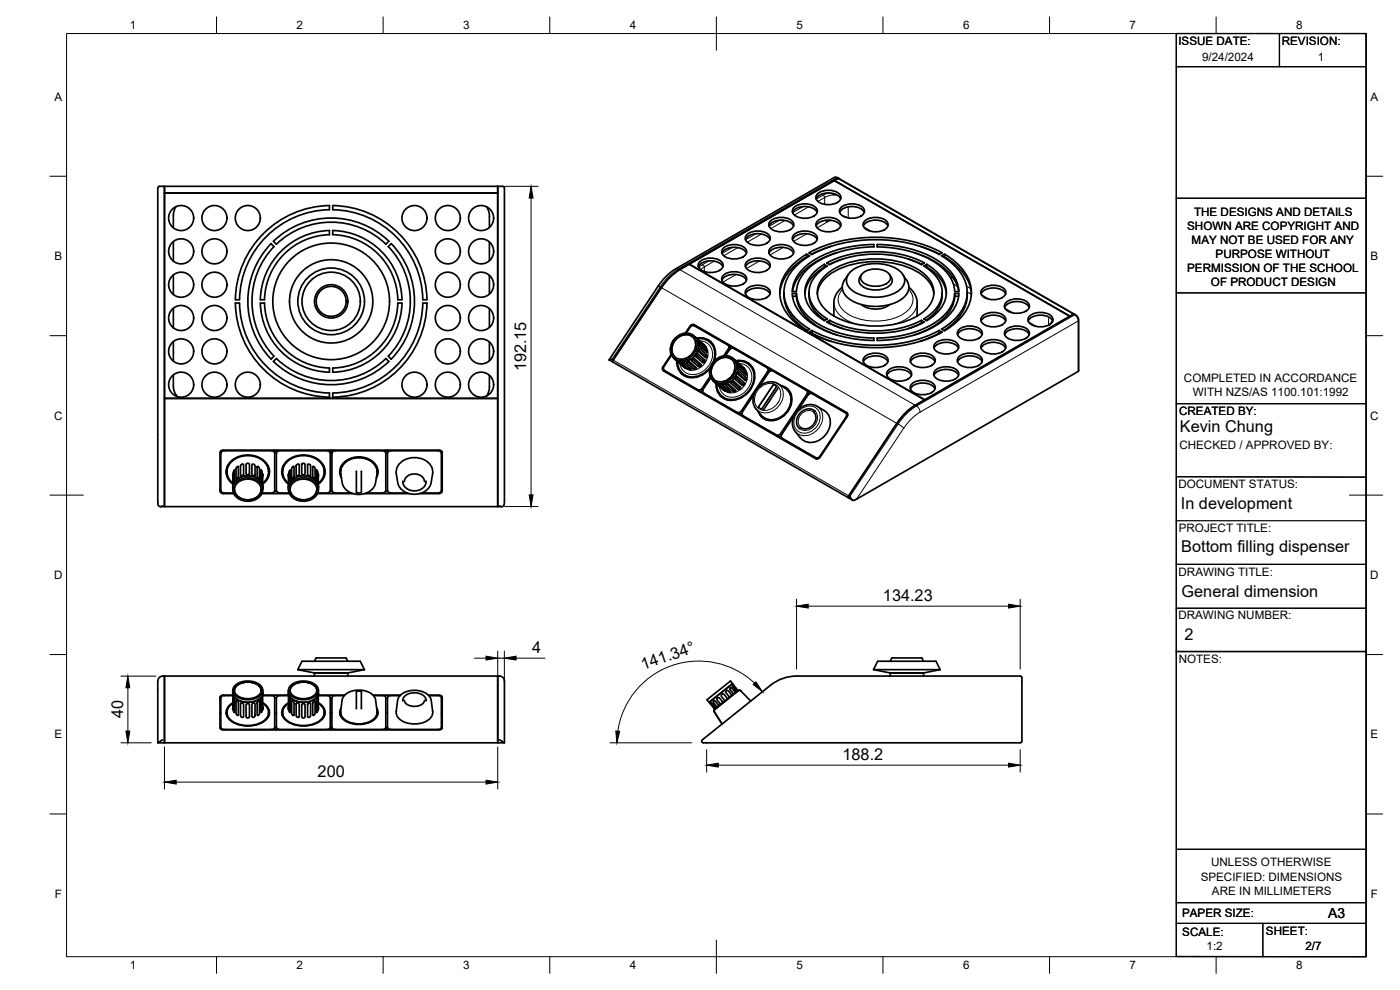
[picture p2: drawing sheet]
<svg xmlns="http://www.w3.org/2000/svg" width="420mm" height="297mm" viewBox="0 0 420 297" stroke-linecap="round" stroke-linejoin="round" font-family="sans-serif">
<!-- layer: Visible -->
<g fill="none" stroke="#000" stroke-width=".51">
<path d="M49.4 57.9h100v61.6h-100zM49.4 55.9h100v2h-100zM149.4 55.9h.7a.98 .98 0 0 1 1.3 .5v94.1l-.3 1.3-.4 .2-.8-.2M149.4 55.9v96.1h1.2M244.9 59.7a4.8 4.8 0 0 1 6.4-1.2l1 1.2M245.4 58.1a5.2 5.2 0 0 1 6.8 .4 1.82 1.82 0 0 1-1.5 2.6 5.2 5.2 0 0 1-5.6-1.2 1.42 1.42 0 0 1 .3-1.8zM251 58.4h-.9M251.5 53.6l-1.1 .6 70.7 40.7 1.1-.6-47.5 27.3M251.5 53.6l-47.5 27.3M251.7 53.5l-.7-.3-.6 .1-49.2 28.4-1.9 1.8-1.3 1.7-15.2 22.8M251.7 53.5l70.7 40.8M251.7 53.5h-.2"/>
<path d="M52 72.5v5.9M52.8 62l-.8 2.2v4.2M79.8 69.4a28.7 28.7 0 0 1 19.1-7.7v1.2a27.5 27.5 0 0 0-27 27h-1.3a28.7 28.7 0 0 1 9.2-20.5zM81.4 73.1a25 25 0 0 0 0 34.6l.8-.8a23.8 23.8 0 0 1 0-32.9l-.9-.9M82 72.4l.9 .9M82.1 72.4a25 25 0 0 1 34.6 0M98.9 70.4v-1.2a21.3 21.3 0 0 0-20.8 20.7M98.9 70.4a20 20 0 0 0-19.5 19.5M99.9 70.4v-1.2a21.3 21.3 0 0 1 20.7 20.7M99.9 70.4a20 20 0 0 1 19.5 19.5M115.8 73.3a23.8 23.8 0 0 0-32.9 0M116.7 72.4l-.9 .9"/>
<path d="M117.4 73.1a25 25 0 0 1 0 34.6l-.9-.8a23.8 23.8 0 0 0 0-32.9l.9-.9M146 62l.5 .9 .4 1.5v3.8M146.9 72.6v5.6M206.8 79.3l43.6-25.1 70.7 40.7-43.6 25.1zM210.1 78.5a5.2 5.2 0 0 1 6.7 .4 1.82 1.82 0 0 1-1.5 2.5 5.2 5.2 0 0 1-5.6-1.1 1.42 1.42 0 0 1 .4-1.8zM216.6 76a4.8 4.8 0 0 1 6.4-1.2l1 1.2M217.1 74.4a5.2 5.2 0 0 1 6.8 .4 1.82 1.82 0 0 1-1.5 2.6 5.2 5.2 0 0 1-5.6-1.2 1.42 1.42 0 0 1 .3-1.8zM223.7 71.9a4.8 4.8 0 0 1 6.4-1.2l1 1.2M224.2 78.5a5.2 5.2 0 0 1 6.8 .4 1.82 1.82 0 0 1-1.5 2.5 5.2 5.2 0 0 1-5.7-1.1 1.42 1.42 0 0 1 .4-1.8zM224.2 70.3a5.2 5.2 0 0 1 6.8 .5 1.82 1.82 0 0 1-1.5 2.5 5.2 5.2 0 0 1-5.7-1.1 1.42 1.42 0 0 1 .4-1.9zM230.8 67.8a4.8 4.8 0 0 1 6.3-1.1l1.1 1.1M230.8 76a4.8 4.8 0 0 1 6.3-1.2l1.1 1.2"/>
<path d="M231.3 74.4a5.2 5.2 0 0 1 6.7 .4 1.82 1.82 0 0 1-1.5 2.6 5.2 5.2 0 0 1-5.6-1.2 1.42 1.42 0 0 1 .4-1.8zM231.3 66.2a5.2 5.2 0 0 1 6.7 .5 1.82 1.82 0 0 1-1.5 2.5 5.2 5.2 0 0 1-5.6-1.1 1.42 1.42 0 0 1 .4-1.9zM237.9 63.7a4.8 4.8 0 0 1 6.3-1.1l1 1.1M237.9 71.9a4.8 4.8 0 0 1 6.3-1.2l1 1.2M238.3 70.3a5.2 5.2 0 0 1 6.8 .5 1.82 1.82 0 0 1-1.5 2.5 5.2 5.2 0 0 1-5.6-1.1 1.42 1.42 0 0 1 .3-1.9zM238.3 62.2a5.2 5.2 0 0 1 6.8 .4 1.82 1.82 0 0 1-1.5 2.5 5.2 5.2 0 0 1-5.6-1.1 1.42 1.42 0 0 1 .3-1.8zM242.1 76.2a14.3 14.3 0 0 0-8.1 11.6 13.1 13.1 0 0 0 6.4 10.4l1.7 1.1 .9-.5a13.8 13.8 0 0 1-7.7-11 12.6 12.6 0 0 1 6.1-10l1.6-1-.9-.5v.8l.2 .1M242.1 77.1a14.4 14.4 0 0 0-8.1 11.1M244.9 67.8a4.8 4.8 0 0 1 6.4-1.1l1 1.1M245.4 66.2a5.2 5.2 0 0 1 6.8 .5 1.82 1.82 0 0 1-1.5 2.5 5.2 5.2 0 0 1-5.6-1.1 1.42 1.42 0 0 1 .3-1.9zM247.4 79.3l.9 .5a9.1 9.1 0 0 0-5.3 9.7 10.9 10.9 0 0 0 5.3 6.2M247.4 79.3v.8l.2 .1"/>
<path d="M247.4 79.3a10 10 0 0 0-5.8 9.6 10.8 10.8 0 0 0 5.8 7.3l.9-.5M249 79.4l-.9-.5a33.4 33.4 0 0 1 29.3 0l-.9 .5M249 79.4a31.5 31.5 0 0 1 27.6 0M249.4 73.9l-5.9 2.4M251.2 75.8a20.5 20.5 0 0 0-12.3 8.6l-1.1 3.1M252 63.7a4.8 4.8 0 0 1 6.3-1.1l1.1 1.1M252.5 62.2a5.2 5.2 0 0 1 6.7 .4 1.82 1.82 0 0 1-1.4 2.5 5.2 5.2 0 0 1-5.7-1.1 1.42 1.42 0 0 1 .4-1.8zM253 77.7l-4.1 1.6M259.1 67.8a4.8 4.8 0 0 1 6.3-1.1l1.1 1.1M259.6 66.2a5.2 5.2 0 0 1 6.7 .5 1.82 1.82 0 0 1-1.5 2.5 5.2 5.2 0 0 1-5.6-1.1 1.42 1.42 0 0 1 .4-1.9zM262.3 73.4v.7M262.3 73.4a31.5 31.5 0 0 0-21 7 10.4 10.4 0 0 0-3.5 7.1h1.2a11.6 11.6 0 0 1 6.3-9 32.9 32.9 0 0 1 17-4.4"/>
<path d="M272.5 77.7l4.2 1.6M274.3 75.8a20.5 20.5 0 0 1 12.4 8.6l1 3.1h-1.2M276.1 73.9l5.9 2.4M278.1 79.3l-.8 .5a9.1 9.1 0 0 1 5.2 9.7 10.9 10.9 0 0 1-5.2 6.2M278.1 79.3v.8l-.2 .1M278.1 79.3a10 10 0 0 1 5.8 9.6 10.8 10.8 0 0 1-5.8 7.3l-.9-.5M282.7 75.8l-.9 .6M282.8 75.8a45.2 45.2 0 0 0-40 0l.9 .6a43.2 43.2 0 0 1 38.2-.1M283.5 76.2a14.3 14.3 0 0 1 8 11.6 13.1 13.1 0 0 1-6.3 10.4l-1.7 1.1-.9-.5a13.8 13.8 0 0 0 7.7-11 12.6 12.6 0 0 0-6.1-10l-1.6-1 .8-.5v.8l-.2 .1M283.5 77.1a14.4 14.4 0 0 1 8 11.1M52 82.5v5.9M52 92.5v5.9"/>
<path d="M70.6 90.9h1.3a27.5 27.5 0 0 0 27 27v1.3a28.8 28.8 0 0 1-28.3-28.3zM78.1 89.9h1.3M119.4 89.9h1.2M120.6 90.9h-1.2a20 20 0 0 1-19.5 19.5v1.3M120.6 90.9a21.3 21.3 0 0 1-20.7 20.8M126.9 89.9h1.2M128.1 89.9a28.8 28.8 0 0 0-28.2-28.2v1.2a27.5 27.5 0 0 1 27 27M146.9 82.6v5.6M146.9 92.6v5.6M198.5 86.3l-14.5 21.7M204 80.9l2.8-1.6 70.7 40.7-2.8 1.6M204 80.9a17.1 17.1 0 0 0-5.5 5.4"/>
<path d="M207.1 98.2l-1.1 1.7M208.3 97.4l45.8 26.4a.85 .85 0 0 1 .1 1.2M208.4 97.4a1 1 0 0 0-1.3 .4l-1.4 2.1M208.4 97.7l45.9 26.4M208.4 97.8l10 5.7M208.4 97.7a1 1 0 0 0-1.3 .5M209.6 80a4.8 4.8 0 0 1 6.3-1.1l1.1 1.1M216.6 84.1a4.8 4.8 0 0 1 6.4-1.1l1 1.1M217.1 82.5a5.2 5.2 0 0 1 6.8 .5 1.82 1.82 0 0 1-1.5 2.5 5.2 5.2 0 0 1-5.6-1.1 1.42 1.42 0 0 1 .3-1.9zM223.7 88.2a4.8 4.8 0 0 1 6.4-1.2l1 1.2M223.7 80a4.8 4.8 0 0 1 6.4-1.1l1 1.1M224.2 86.6a5.2 5.2 0 0 1 6.8 .4 1.82 1.82 0 0 1-1.5 2.6 5.2 5.2 0 0 1-5.7-1.1 1.42 1.42 0 0 1 .4-1.9z"/>
<path d="M235.2 87.8v.8M235.3 88.6a13.1 13.1 0 0 0 7 10.6M237.8 88.1h1.2v.8h-1.2M237.8 88a11.8 11.8 0 0 0 5.9 9.1 34.5 34.5 0 0 0 18.6 5.1M239 88a11.6 11.6 0 0 0 6.3 9 32.9 32.9 0 0 0 17 4.4M239 88.9a11.8 11.8 0 0 0 6.6 9.1l2.6 1.4 3 1.1M242.8 87.8a9.2 9.2 0 0 0 4.8 8.3M242.8 99.7a45.2 45.2 0 0 0 40 0M243.7 99.2l-.9 .5M243.7 99.2v.8M243.7 100l-.2 .1M243.7 99.2a43.3 43.3 0 0 0 38.2 0"/>
<path d="M243.7 100l2.7 1.3 3 1.1M245.3 88.2a9.5 9.5 0 0 1 6-7.2 27.5 27.5 0 0 1 24.2 .7 9 9 0 0 1 4.8 6.5M247.4 80.1a10.7 10.7 0 0 0-5.9 8.1M248 82.3a24.8 24.8 0 0 1 19.8-4.2 17.5 17.5 0 0 1 11.4 6.1 6.6 6.6 0 0 1-1.7 9 24.8 24.8 0 0 1-19.7 4.2 17.5 17.5 0 0 1-11.4-6.1 6.6 6.6 0 0 1 1.6-9zM249 96.1a31.5 31.5 0 0 0 27.6 0M249 96.9l4 1.7M250.7 97.7v.1M252.8 86.2l-1.6 1.7-.7 1.5-.2 1.3v4.1M253.4 84.1a4 4 0 0 0 1.5 5.6 14.8 14.8 0 0 0 16.5-.6 3.8 3.8 0 0 0 .7-5M254.6 82.4l-1.2 1.7M254.9 81.9a12.3 12.3 0 0 1 12-2.2 5.7 5.7 0 0 1 4.6 4.4 4.9 4.9 0 0 1-3.5 4.1 13.4 13.4 0 0 1-12.3-1.1 3.4 3.4 0 0 1-.8-5.2zM258.5 91.4a7.3 7.3 0 0 0 8.5 0"/>
<path d="M258.6 82.4a2.34 2.34 0 0 0-.7 2.4 2.34 2.34 0 0 0 1.9 1.6 7.1 7.1 0 0 0 7.6-1.2 2.04 2.04 0 0 0-.4-2.8M259 81.9a6.4 6.4 0 0 1 7.9 .4 1.88 1.88 0 0 1-.9 2.8 6.4 6.4 0 0 1-7.4-.8 1.69 1.69 0 0 1 .4-2.4zM270.9 82.4l1.2 1.7M272.8 86.2l1.5 1.7 .7 1.5 .3 1.2v4.2M274.9 97.7v.1M276.5 96.1l.9 .5a33.4 33.4 0 0 1-29.3 0l.9-.5-.2 .9M276.5 96.1v.8M276.5 96.9l.2 .1M276.6 96.9l-4.1 1.7M278.1 80.1a10.7 10.7 0 0 1 5.9 8.1M281.9 100l-2.8 1.3-3 1.1M282.7 99.7l-.9-.5 .2 .9"/>
<path d="M282.7 87.8a9 9 0 0 1-4.8 8.3M286.5 88.9a11.8 11.8 0 0 1-6.6 9.1l-2.6 1.4-3 1.1M287.7 88.1h-1.2v.8h1.2M287.8 88a11.8 11.8 0 0 1-5.9 9.1 34.5 34.5 0 0 1-18.6 5.1l-.1-.8a30.9 30.9 0 0 0 19.6-6.3 10.1 10.1 0 0 0 3.7-7.1M287.8 87.5a11.8 11.8 0 0 0-5.9-9 34.5 34.5 0 0 0-18.6-5.1l-.1 .7a30.7 30.7 0 0 1 19.6 6.3 10.1 10.1 0 0 1 3.7 7.1M287.9 98.8a5.2 5.2 0 0 1 6.7 .5 1.82 1.82 0 0 1-1.5 2.5 5.2 5.2 0 0 1-5.6-1.1 1.42 1.42 0 0 1 .4-1.9zM290.3 87.8a12.2 12.2 0 0 1-6 10.6l-1 .8M294.4 96.3a4.8 4.8 0 0 1 6.4-1.1l1 1.1M294.4 88.2a4.8 4.8 0 0 1 6.4-1.2l1 1.2M294.9 86.6a5.2 5.2 0 0 1 6.8 .4 1.82 1.82 0 0 1-1.5 2.6 5.2 5.2 0 0 1-5.6-1.1 1.42 1.42 0 0 1 .3-1.9zM294.9 94.8a5.2 5.2 0 0 1 6.8 .4 1.82 1.82 0 0 1-1.5 2.5 5.2 5.2 0 0 1-5.6-1.1 1.42 1.42 0 0 1 .3-1.8zM301.5 92.2a4.8 4.8 0 0 1 6.4-1.1l1 1.1"/>
<path d="M302 98.8a5.2 5.2 0 0 1 6.7 .5 1.82 1.82 0 0 1-1.4 2.5 5.2 5.2 0 0 1-5.7-1.1 1.42 1.42 0 0 1 .4-1.9zM302 90.7a5.2 5.2 0 0 1 6.7 .4 1.82 1.82 0 0 1-1.4 2.6 5.2 5.2 0 0 1-5.7-1.2 1.42 1.42 0 0 1 .4-1.8zM308.6 96.3a4.8 4.8 0 0 1 6.3-1.1l1.1 1.1M309.1 94.8a5.2 5.2 0 0 1 6.7 .4 1.82 1.82 0 0 1-1.5 2.5 5.2 5.2 0 0 1-5.6-1.1 1.42 1.42 0 0 1 .4-1.8zM315.8 96.1l-.2 .7-.7 .6M322.4 94.3l.8 .6 .5 1.1-.1 15.4-66.6 38.4-1.1 .3-.8-1.1M322.4 94.2l-.2 .1M49.4 119.5h100v32.5h-100zM52 112.5l.2 4.4 1 2.1M52 102.5v5.9M82.1 108.5a25 25 0 0 0 34.6 0M82.9 107.6l-.9 .9"/>
<path d="M98.9 111.7a21.3 21.3 0 0 1-20.8-20.8h1.3a20 20 0 0 0 19.5 19.5v1.3M99.9 117.9a27.5 27.5 0 0 0 27-27h1.2a28.8 28.8 0 0 1-28.2 28.3zM115.8 107.6l.9 .9M115.8 107.6a23.8 23.8 0 0 1-32.9 0M146.9 112.6v3.9l-.8 2.3M146.9 102.6v5.6M182.8 108l1.2 .7M183.6 107.8l-.8 .2M184 108.7l71.9 41.4M184 108v.6M199.2 111l.1 .4M199.3 111.1l10.6 6.2"/>
<path d="M201.4 106.4l-2.4 3.6a.85 .85 0 0 0 .1 1.3l45.7 26.3M201.5 106.6l-2.2 3.3a.86 .86 0 0 0 .1 1.3l10 5.7a1 1 0 0 0 1.3-.4l2.4-3.6M202.2 107.5l3.3 2.9M202.5 101.6a3.8 3.8 0 0 1 6.5 .4 4.8 4.8 0 0 1-6.3 5.8 4 4 0 0 1-.2-6.2zM202.8 101.8a3.3 3.3 0 0 1 3.4-1.4 3.3 3.3 0 0 1 2.5 2.5 4.3 4.3 0 0 1-5.7 4.5 3.5 3.5 0 0 1-.2-5.6zM203.1 108.2a4.8 4.8 0 0 0 2.3 4.5 4.8 4.8 0 0 0 5 0l1.4-.9 1.3-1.2M203.2 108.3l2.8 2.3zM203.3 108.4a4.6 4.6 0 0 0 2.5 4.3 4.6 4.6 0 0 0 5-.4l1.4-1 1.1-1.4M203.9 110.9l1 1.5M204.5 108.8l.9 .2 2.1 1.8-1-.1zM204.8 112.1l1.8 1.1M206.1 108.7l.8-.1 2.1 1.9-.4 .3-.5-.2z"/>
<path d="M207.8 107.8l.6-.2 2 1.8v.4l-.8 .2-2-1.8zM207.8 101.1a4.2 4.2 0 0 0-4.4 .2 4.2 4.2 0 0 0-1.8 4.1l.5 1.2 .5 .5M208.1 100.7l.5 .4M208.6 101.1l2.8 2.5M208.6 101.1a4.6 4.6 0 0 1-2.3 7.2 3.6 3.6 0 0 1-3.6-.5M209 101.4a4.8 4.8 0 0 1 4.9 1.8 4.8 4.8 0 0 1 .5 5.1M209.1 106.4l.3-.2 2.1 1.8-.2 .7-.4 .1-2-1.8zM209.2 101.6a4.6 4.6 0 0 1 4.5 1.7 4.6 4.6 0 0 1 .5 4.8l-.3 .7M209.2 101.7l2.2 1.9 .5 .6-2.1-1.7zM209.8 104.7l.2-.1 2.1 1.8 .1 .5-.2 .4-2.2-1.7zM209.8 103l2.2 1.8 .2 .9-2.2-1.8zM210.9 117.2l-.5 .2-.5-.1"/>
<path d="M211.1 117.9l.5 .4M211.6 118.3l10.1 5.8 1-.1M211.7 101.8l1.7 .8M213 102.6l1.4 1.6M213.3 113.4l-2.2 3.3a.85 .85 0 0 0 .1 1.3l10 5.7a1.05 1.05 0 0 0 1.3-.4M214 114.3l.4 .4M214.3 108.4a3.8 3.8 0 0 1 6.5 .4 4.8 4.8 0 0 1-6.3 5.8 4 4 0 0 1-.2-6.2zM214.4 114.7l2.9 2.5M214.6 108.6a3.3 3.3 0 0 1 3.3-1.4 3.3 3.3 0 0 1 2.6 2.5 4.3 4.3 0 0 1-5.7 4.5 3.5 3.5 0 0 1-.2-5.6zM214.9 115.1l2.9 2.3zM215.7 117.7l1 1.5M216.3 115.6l.9 .2 2 1.9-.8-.2z"/>
<path d="M216.6 118.9l1.8 1.1M217.8 115.6l.9-.2 2.1 1.9-.4 .2h-.5zM218.4 103.5a.85 .85 0 0 1 .2 1.2l-1.4 2.1M218.5 103.6l.6 .6 .1 .5M219.5 114.7l.7-.3 2 1.8-.1 .4-.6 .2-2.1-1.8zM219.6 107.9a4.2 4.2 0 0 0-4.4 .2 4.2 4.2 0 0 0-1.8 4.1l.5 1.2 .4 .5M219.9 107.5l.4 .4M220.2 104.5a1 1 0 0 0-1.3 .5l-1.2 1.7M220.2 104.5l10 5.8a.85 .85 0 0 1 .2 1.2l-7.9 11.8M220.3 107.9l2.9 2.5M220.4 107.9a4.6 4.6 0 0 1-2.4 7.2 3.6 3.6 0 0 1-3.5-.5M220.8 108.2a4.8 4.8 0 0 1 5 1.9 4.8 4.8 0 0 1 .2 5.3 6.9 6.9 0 0 1-8.5 4.3 4.6 4.6 0 0 1-2.6-4.7"/>
<path d="M220.9 113.2l.4-.2 2 1.9-.2 .7h-.4l-2-1.8zM221 108.4a4.6 4.6 0 0 1 4.5 1.8 4.6 4.6 0 0 1 .5 4.8 6.6 6.6 0 0 1-8.7 4.3 4.5 4.5 0 0 1-2.2-4.1M221 108.5l2.2 1.9 .4 .6-2-1.7zM221.6 111.5l.2-.1 2.1 1.8-.1 .9h-.2l-2-1.8zM221.6 109.9l2.3 1.8 .1 .8-2.2-1.8zM223.5 108.7l1.7 .7M224.8 109.4l1.4 1.6M226.3 118.3l-3.4 5.2a.86 .86 0 0 0 .1 1.3l10 5.7a1 1 0 0 0 1.3-.4M230.3 110.4l.4 .4M230.8 110.7l.2 .7M231.9 111.3l10.1 5.8a.85 .85 0 0 1 .1 1.2l-7.8 11.8M232 111.3a1 1 0 0 0-1.3 .4l-2.9 4.4"/>
<path d="M232.9 115.7l-.6-.3-.2 .1-4.5 6.6 .1 .3M233.5 116.4l-4.4 6.6M234.4 115.7a4.6 4.6 0 0 1 2.4 7.3 5.6 5.6 0 0 1-8 2.3l-1.2-1.7M235.2 116.2l1.3 .6M235.6 116.4l-2.6-1.5-1.9-.3-1.9 .5-1.9 1.5-1 1.8-.3 2.2 .5 1.6 1.9 2.4M235.6 116.4a4.5 4.5 0 0 1 .9 6.7 5.3 5.3 0 0 1-7.6 2l.4 .4M235.6 116.4a4.9 4.9 0 0 1 .3 7.5 4.9 4.9 0 0 1-7.5 .7M236.1 116.8l1.2 1.4M242.1 117.2l.6 .5 .1 .5M259.1 108.5a4.8 4.8 0 0 1 6.3-1.1l1.1 1.1M259.6 107a5.2 5.2 0 0 1 6.7 .4 1.82 1.82 0 0 1-1.5 2.5 5.2 5.2 0 0 1-5.6-1.1 1.42 1.42 0 0 1 .4-1.8zM262.3 101.4v.8"/>
<path d="M266.2 112.6a4.8 4.8 0 0 1 6.3-1.1l1 1.1M266.6 111.1a5.2 5.2 0 0 1 6.8 .4 1.82 1.82 0 0 1-1.5 2.5 5.2 5.2 0 0 1-5.6-1.1 1.42 1.42 0 0 1 .3-1.8zM273.2 108.5a4.8 4.8 0 0 1 6.4-1.1l1 1.1M273.2 116.7a4.8 4.8 0 0 1 6.4-1.1l1 1.1M273.7 115.1a5.2 5.2 0 0 1 6.8 .5 1.82 1.82 0 0 1-1.5 2.5 5.2 5.2 0 0 1-5.6-1.1 1.42 1.42 0 0 1 .3-1.9zM273.7 107a5.2 5.2 0 0 1 6.8 .4 1.82 1.82 0 0 1-1.5 2.5 5.2 5.2 0 0 1-5.6-1.1 1.42 1.42 0 0 1 .3-1.8zM280.3 112.6a4.8 4.8 0 0 1 6.3-1.1l1.1 1.1M280.3 104.5a4.8 4.8 0 0 1 6.3-1.2l1.1 1.2M280.8 102.9a5.2 5.2 0 0 1 6.7 .4 1.82 1.82 0 0 1-1.5 2.6 5.2 5.2 0 0 1-5.6-1.1 1.42 1.42 0 0 1 .4-1.9zM280.8 111.1a5.2 5.2 0 0 1 6.7 .4 1.82 1.82 0 0 1-1.5 2.5 5.2 5.2 0 0 1-5.6-1.1 1.42 1.42 0 0 1 .4-1.8zM287.4 100.4a4.8 4.8 0 0 1 6.3-1.1l1 1.1M287.4 108.5a4.8 4.8 0 0 1 6.3-1.1l1 1.1"/>
<path d="M287.9 107a5.2 5.2 0 0 1 6.7 .4 1.82 1.82 0 0 1-1.5 2.5 5.2 5.2 0 0 1-5.6-1.1 1.42 1.42 0 0 1 .4-1.8zM294.4 104.5a4.8 4.8 0 0 1 6.4-1.2l1 1.2M294.9 102.9a5.2 5.2 0 0 1 6.8 .4 1.82 1.82 0 0 1-1.5 2.6 5.2 5.2 0 0 1-5.6-1.1 1.42 1.42 0 0 1 .3-1.9zM301.5 100.4a4.8 4.8 0 0 1 6.4-1.1l1 1.1M66.3 135.3v11.8a.92 .92 0 0 0 1 .8M68.3 139.7l-.2 1.9M72.3 139.5l.4-.3 .4 .2v2.9l-.6 .5-.3-.2zM73.9 139.2l.6-.2 .4 .3v2.9l-.4 .2-.6-.3zM75.6 139.4l.5-.1 .4 .4v2.9l-.2 .2-.7-.5zM77.2 140l.4 .1 .3 .4-.1 3.1-.6-.6zM80.4 139.7l.2 1.2M82.4 135.1l.1 12a.91 .91 0 0 1-1 .8"/>
<path d="M82.5 136a.91 .91 0 0 0-1-.7h-14.2a.91 .91 0 0 0-1 .7M83.1 135.1l-.1 12a.91 .91 0 0 0 1 .8M85 139.7l-.2 1.9M88.9 139.5l.5-.3 .4 .3v2.8l-.6 .5-.3-.2zM90.6 139.2l.5-.2 .4 .3v2.9l-.3 .2-.6-.2zM92.3 139.3h.5l.4 .4v2.9l-.2 .2-.7-.5zM97.1 139.7l.2 1.9M99 135.1l.1 12a.92 .92 0 0 1-1 .8M99.1 136a.91 .91 0 0 0-1-.7h-14.1a.91 .91 0 0 0-1 .7M99.7 135.1l-.1 12a.96 .96 0 0 0 1 .8M113 139.9l.2 1.7a5.2 5.2 0 0 0-6.5-4.2 4.8 4.8 0 0 0-4.5 4.2l.2-1.7M115.7 135.1l.1 12a.91 .91 0 0 1-1 .8"/>
<path d="M115.8 136a.91 .91 0 0 0-1-.7h-14.2a.91 .91 0 0 0-1 .7M116.4 135.1l-.1 12a.91 .91 0 0 0 1 .8M120.3 138.8a6.2 6.2 0 0 1 9.3 1.5 6.5 6.5 0 0 1-.2 4.5l-.5 1.3-1.1 1.2-1.5 .7-1.8 .3-1.9-.3-1.6-.7-1.1-1.2-.5-1.3a6.6 6.6 0 0 1-.3-4.5zM132.5 135.4v11.7M132.5 135.3v.1M132.5 136a.91 .91 0 0 0-1-.7h-14.2a.91 .91 0 0 0-1 .7M222.9 124.7l10.6 6.2 .5 .1 .5-.2M228.1 124.2l.8 1.2M229.3 125.4l1.1 .7M234.7 131.5l.5 .4M235.2 131.9l10 5.8M238.3 124.9l-3.7 5.4a.85 .85 0 0 0 .2 1.2l10 5.8a1.01 1.01 0 0 0 1.3-.4"/>
<path d="M239.4 123.1l3.1-4.6a1 1 0 0 1 1.2-.4l10 5.8a.84 .84 0 0 1 .2 1.2l-7.8 11.8M239.6 122.9l1.5-1 1.4-.5h1.3l1.4 .5a6 6 0 0 1 3.7 3.2 6 6 0 0 1-7.1 7.4 6.7 6.7 0 0 1-3.1-3l-.7-1.3-.2-2 .6-1.7zM244.2 123.7l.5 .6 .2 1.2-.8 1.9-1 .9-.9 .3h-1.1l-.9-.4M244.6 123.4a3.6 3.6 0 0 0-3.9 0 3.6 3.6 0 0 0-1.6 3.6l.3 .9 .6 .7M245.3 137.7h.1M246.1 137.2a1 1 0 0 1-1.2 .4M253.9 124l.4 .3M254.2 125l-8.1 12.2M254.3 124.3l.1 .2M274.7 121.6a17.2 17.2 0 0 0-5.5 5.4l-14.5 21.8v.6M48.9 151.8l-.7 .2-.6-.2-.3-1.3 .1-94.1a1.12 1.12 0 0 1 1.5-.5h.5v96.1h-1.3M66 146.7l.3 .5"/>
<path d="M66 147.3a.91 .91 0 0 0 1 .8h3.1M66 147.3v-11.5a.91 .91 0 0 1 1-.7h64.7a.91 .91 0 0 1 1 .7v11.5M67.3 147.9h2.8M67.9 141.3l.4 1.5M69.8 142.5l.1 .7M69.8 142.5l.1-.2v3M69.8 142.2v.3M69.9 146.3a4.6 4.6 0 0 1 7-3 3.5 3.5 0 0 1 2 3M69.9 145.3a4.5 4.5 0 0 1-2-4.4 4.5 4.5 0 0 1 3.2-3.7 7.1 7.1 0 0 1 9.6 3.2 4.4 4.4 0 0 1-1.9 4.9M69.9 145.3l-.1 1.6M69.9 145a4.4 4.4 0 0 1-1.7-4.4 4.4 4.4 0 0 1 3.4-3.4 6.6 6.6 0 0 1 8.9 3.6 4.2 4.2 0 0 1-1.7 4.2M70.2 141.1h.2v2.9l-.3 .8-.1-3.1z"/>
<path d="M70.4 146.9a4.1 4.1 0 0 0 6.2 2.5 3.1 3.1 0 0 0 1.8-2.5M70.6 144.9a5 5 0 0 1 8.2 1.3 3.8 3.8 0 0 1-4.4 4.2 3.9 3.9 0 0 1-4.4-4.2zM71 145.1a4.5 4.5 0 0 1 7.3 1.1 3.6 3.6 0 0 1-4.7 3.7 3 3 0 0 1-2.8-1.6 3 3 0 0 1 .2-3.2zM71.1 140.1l.4-.1v3l-.6 .6-.1-3zM78.3 141l.4 .7v3.1l-.4-.8zM78.6 148.1h8.2M78.7 147.9h2.7M78.8 143.2v-.9l.1 4.6M78.9 142.2v.3M80.6 141v.6M80.9 141.3l-.5 1.5M82.3 147.5h.8"/>
<path d="M83.9 147.9h2.8M84.6 141.3l.4 1.5M86.6 142.5v.7M86.6 142.5v-.2v3M86.6 142.2v.3M86.6 145.3v1.6M86.6 146.3a4.6 4.6 0 0 1 7-3 3.5 3.5 0 0 1 2 3M86.6 145.3a4.5 4.5 0 0 1-2-4.4 4.5 4.5 0 0 1 3.2-3.7 7.1 7.1 0 0 1 9.6 3.2 4.4 4.4 0 0 1-1.9 4.9M86.6 145a4.4 4.4 0 0 1-1.7-4.4 4.4 4.4 0 0 1 3.4-3.4 6.6 6.6 0 0 1 8.9 3.6 4.2 4.2 0 0 1-1.7 4.2M87 141l.1 3.1-.4 .7v-3zM87.1 146.9a4.1 4.1 0 0 0 6.2 2.5 3.1 3.1 0 0 0 1.8-2.5M87.3 144.9a5 5 0 0 1 8.2 1.3 3.8 3.8 0 0 1-4.4 4.2 3.9 3.9 0 0 1-4.4-4.2z"/>
<path d="M87.7 145.1a4.5 4.5 0 0 1 7.3 1.1 3.6 3.6 0 0 1-4.7 3.7 3 3 0 0 1-2.8-1.6 3 3 0 0 1 .2-3.2zM87.8 140.1l.4-.1v3l-.6 .6-.1-3zM93.9 140h.3l.4 .5-.1 3.1-.6-.7zM95 141l.4 .7v3.1l-.4-.8zM95.3 148.1h10.7M95.4 147.9h2.7M95.5 143.2v-.9v4.6M95.5 142.2v.3M97.6 141.3l-.5 1.5M99 147.5h.7M100.6 147.9h4.8M102 141.3l.3 1.2"/>
<path d="M102.3 142.1l.5 3.1 .8 1.5 1.5 1.1 2.3 .5 2.4-.3 1.1-.6 .9-.8 .8-1.2 .6-3.3M102.3 142.2a4.8 4.8 0 0 1 5.4-4.9 4.8 4.8 0 0 1 5.4 4.9M102.5 143.4a4.2 4.2 0 0 1 3.2-6 6.2 6.2 0 0 1 7.6 3.1 3.6 3.6 0 0 1-.4 2.9M107 141.4v6.2a.56 .56 0 0 0 .8 .3l.7-.2v-6.3M109.4 148.1h13.5M110 147.9h4.8M113.4 141.3l-.3 1.2M115.7 147.5h.7M117.3 147.9h4.9M120.9 144.4a3.6 3.6 0 0 0 5.7 2.2 2.57 2.57 0 0 0 1.3-2.2M121.4 144.5a3.2 3.2 0 0 1 5.4-1.3l.6 1.3M126.5 147.9h5"/>
<path d="M132.5 147.1a.91 .91 0 0 1-1 .8M132.7 146.7l-.2 .5M132.7 147.3a.91 .91 0 0 1-1 .8h-5.8M90.6 198.4h17.5l1.3 2.5-5 1h-10l-5-1zM94.4 198.4l.5-1h9l.5 1M263.4 198.4h17.5l1.3 2.5-5 1h-10l-5.1-1zM267.2 198.4l.5-1h9l.5 1M47.3 204.4l.2 18.5M47.4 204.3a1.54 1.54 0 0 1 2-1.4v20h-1.9M49.4 202.8h100v20.1h-100zM66 213.9h.3M66.3 209.6l-.3 .4"/>
<path d="M67.9 213.9h.2M68.1 213.8v1.2M68.1 213.4l-.2 .8M69.8 207.1l.1 5.6v-.8M69.8 212.6v.4M69.9 208.6h-2.9a.88 .88 0 0 0-1 .6v9.2a.89 .89 0 0 0 1 .6h64.7a.89 .89 0 0 0 1-.6v-9.2a.84 .84 0 0 0-1-.6h-3.2M69.9 208.7h-2.6a.89 .89 0 0 0-1 .6v9.5M69.9 207.9a4 4 0 0 0 4.5 2.8 4 4 0 0 0 4.5-2.8M69.9 210.8a3.2 3.2 0 0 0-2 3 3.2 3.2 0 0 0 2.1 3 9.1 9.1 0 0 0 10-1 3 3 0 0 0-1.2-5M69.9 211.1a2.99 2.99 0 0 0-1.8 2.7 2.99 2.99 0 0 0 1.9 2.8 8.5 8.5 0 0 0 10-1.2 2.87 2.87 0 0 0-1.2-4.3M70.1 209.3l.3 .7-.1 3.8-.3-.6zM70.4 207.2a3.6 3.6 0 0 1 4-2.5 3.6 3.6 0 0 1 4 2.5"/>
<path d="M70.6 205.6a6 6 0 0 1 7.9 .4 2.28 2.28 0 0 1-1.6 3.5 6 6 0 0 1-6.7-1.3 1.94 1.94 0 0 1 .4-2.6zM70.9 210.3h.3l.3 .5-.1 3.9-.4-.2-.2-.4zM71 205.7a5.4 5.4 0 0 1 7.1 .5 2.31 2.31 0 0 1-2.2 3.2 4.8 4.8 0 0 1-5.5-1.8 1.79 1.79 0 0 1 .6-1.9zM72.2 211l.4-.1 .5 .4v3.7l-.2 .2-.4-.1-.3-.4zM73.9 211.3l.5-.2 .5 .4v3.6l-.4 .3-.5-.1-.1-.3zM75.7 211.2l.5-.3 .3 .2v3.6l-.5 .5-.4-.2zM77.4 210.4l.3-.2 .2 .2v3.7l-.5 .6-.2-.2v-3.7zM78.5 209.4l.2 3.8-.3 .6-.1-3.8zM78.8 208.7h2.7a.89 .89 0 0 1 1 .6M78.8 208.6h7.8M78.9 207.1l-.1 5.6v-.8M78.9 212.6v.4"/>
<path d="M80.6 213.4l.2 .8M80.6 213.9h.2M80.6 213.8v.8M80.6 214.6v.4M82.4 213.9h.6M82.4 209.3h.6M82.4 209.3v9.7M82.5 218.2a.89 .89 0 0 1-1 .6h-14.2l-.7-.1-.3-.5M83 209.3v9.7M84.6 213.9h.2M84.8 213.8v1.2M84.8 213.4l-.2 .8"/>
<path d="M86.6 207.1v5.6v-.8M86.6 212.6v.4M86.6 207.9a4 4 0 0 0 4.5 2.8 4 4 0 0 0 4.5-2.8M86.6 208.7h-2.6a.89 .89 0 0 0-1 .6M86.6 210.8a3.2 3.2 0 0 0-2 3 3.2 3.2 0 0 0 2.1 3 9.1 9.1 0 0 0 10-1 3 3 0 0 0-1.2-5M86.6 211.1a2.99 2.99 0 0 0-1.8 2.7 2.99 2.99 0 0 0 1.9 2.8 8.5 8.5 0 0 0 10-1.2 2.87 2.87 0 0 0-1.2-4.3M86.7 209.3l.4 .6-.1 3.9-.3-.7zM87.1 207.2a3.6 3.6 0 0 1 4-2.5 3.6 3.6 0 0 1 4 2.5M87.3 205.6a6 6 0 0 1 7.9 .4 2.28 2.28 0 0 1-1.6 3.5 6 6 0 0 1-6.7-1.3 1.94 1.94 0 0 1 .4-2.6zM87.6 210.3h.3l.3 .5-.1 3.9-.3-.2-.3-.5zM87.7 205.7a5.4 5.4 0 0 1 7.1 .5 2.31 2.31 0 0 1-2.2 3.2 4.8 4.8 0 0 1-5.5-1.8 1.79 1.79 0 0 1 .6-1.9zM88.9 211h.6l.3 .4v3.5l-.2 .3-.4-.1-.3-.3z"/>
<path d="M89.4 200.9h20M90.6 211.3l.5-.2 .4 .3v3.7l-.4 .3-.5-.3zM92.4 211.1l.5-.2 .3 .2v3.7l-.5 .4-.4-.2zM94.1 210.4l.3-.2 .2 .2v3.6l-.5 .7-.2-.2v-3.6zM94.4 202.8v-.9h10v.9M95.3 209.3l.1 3.8-.3 .7-.1-3.9zM95.5 208.7h2.6a.89 .89 0 0 1 1 .6M95.5 207.1v5.6v-.8M95.5 208.6h8M95.5 212.6v.4M97.3 213.4l.2 .8M97.3 213.8v1.2"/>
<path d="M97.3 213.9h.2M99.1 218.2a.89 .89 0 0 1-1 .6h-14.1a.89 .89 0 0 1-1-.6M99.1 209.3v9.7M99.1 213.9h.5M99.1 209.3h.5M99.6 209.3v9.7M102 213.9h.2M102.2 213.5l.5-3.6 .5-1.1 1.7-1.2 2.4-.5 2.8 .3 1.1 .6 .9 .8 .6 1.2 .5 3.5M102.2 214.9v-1.1a4.4 4.4 0 0 0 4.5 3.4 6 6 0 0 0 6.4-2.8l.1-.6v1.1M102.4 212.5a2.89 2.89 0 0 0 1.8 4.1 7.8 7.8 0 0 0 8.7-1.3 2.4 2.4 0 0 0 .1-2.8M103.3 208.7h-2.7a.89 .89 0 0 0-1 .6M107 212.6v-5a.78 .78 0 0 1 1.1-.2l.4 .2v5"/>
<path d="M112 208.6h8.2M112.1 208.7h2.7a.89 .89 0 0 1 1 .6M113.2 213.5a3.6 3.6 0 0 1-3.3 3.4 7.2 7.2 0 0 1-7.3-1.8l-.4-1.6-.2 .7M113.2 213.5l.2 .7M113.2 213.9h.2M115.8 213.9h.5M115.8 209.3h.5M115.8 209.3v9.7M115.8 218.2a.89 .89 0 0 1-1 .6h-14.2l-.7-.1-.3-.5M116.3 209.3v9.7M120 208.8l1.2-1 2.2-.6h2l2.2 .6 .8 .7 .8 1 .7 4a3.6 3.6 0 0 1-3.3 3.4 7.2 7.2 0 0 1-7.3-1.8l-.4-1.6 .4-3.3zM120 208.7h-2.7a.89 .89 0 0 0-1 .6"/>
<path d="M120.9 210.3a3.2 3.2 0 0 1 4-2.4l1.4 .3a2.24 2.24 0 0 1 1.6 2.1M121.4 210.1l.6 1.2 .9 .4 1.2 .2h1l1.2-.4 .7-.5 .4-.9M128.7 208.7h2.8a.89 .89 0 0 1 1 .6M132.5 209.3v9.5M132.5 213.9h.2M132.5 218.2a.89 .89 0 0 1-1 .6h-14.2a.89 .89 0 0 1-1-.6M132.5 209.6l.2 .4M151.4 204.3a1.55 1.55 0 0 0-2-1.4v20h1.9M151.4 204.4v18.5l-1.5-.9M212.2 210l7-5.6 .6 .7-7 5.6zM214.8 212.5l-.1 .2M214.9 212.4l-1.1-1.3-.4-.2 1.2 1.8"/>
<path d="M215.3 212.2l-.2 .2a.99 .99 0 0 0-.8 1.1l2.4 3.7M215.4 212l-.7 .5M215.4 212l-.1 .3M215.8 211.7l-1.1-1.3-.6-.1 .1 .6 1 1.3M217 210.7l-1.1-1.3h-.6l-.1 .7 1.1 1.2M218.3 209.6l-1.1-1.3h-.6l-.1 .6 1.1 1.4M219.6 208.6l-1-1.3-.6-.1-.2 .6 1.1 1.4M220.5 207.9l-5.1 4.1M220.7 207.8l-1.1-1.4-.5-.1v.7l1 1.2M220.8 207.9h-.3M221.1 207.4l-.6 .5M221.3 207.3l-.2 .1"/>
<path d="M221.4 207.3l-1.5-1.6 .1 .5 1 1.3M221.5 207.2l-1.7-2.1-6.3 5-.7 .6 1.7 2.1M222.2 207.2l.1 .1M222.2 207.2a1.39 1.39 0 0 0-1.5 .7M222.3 207.3l3 3M222.3 207.3a1.53 1.53 0 0 0-1.7 .8l-5.4 4.3a1.17 1.17 0 0 0-.8 1.2M262.1 200.9h20.1M267.2 202.8v-.9h10v.9M48.9 222l-1.4 .9M210.7 222.1l20.6-16.5a12.5 12.5 0 0 1 7.8-2.8h67.1a1.18 1.18 0 0 1 .5 1.6v18l-.5 .4-95.2 .1-.4-.4z"/>
<circle cx="54.4" cy="65.4" r="3.8"/>
<circle cx="54.4" cy="75.4" r="3.8"/>
<circle cx="64.4" cy="65.4" r="3.8"/>
<circle cx="64.4" cy="75.4" r="3.8"/>
<circle cx="74.4" cy="65.4" r="3.8"/>
<circle cx="124.4" cy="65.4" r="3.8"/>
<circle cx="134.4" cy="65.4" r="3.8"/>
<circle cx="134.4" cy="75.4" r="3.8"/>
<circle cx="144.4" cy="65.4" r="3.8"/>
<circle cx="144.4" cy="75.4" r="3.8"/>
<circle cx="54.4" cy="85.4" r="3.8"/>
<circle cx="54.4" cy="95.4" r="3.8"/>
<circle cx="64.4" cy="85.4" r="3.8"/>
<circle cx="64.4" cy="95.4" r="3.8"/>
<circle cx="99.4" cy="90.4" r="8.8"/>
<circle cx="99.4" cy="90.4" r="10"/>
<circle cx="99.4" cy="90.4" r="5"/>
<circle cx="99.4" cy="90.4" r="4.5"/>
<circle cx="99.4" cy="90.4" r="12.5"/>
<circle cx="99.4" cy="90.4" r="17.5"/>
<circle cx="134.4" cy="85.4" r="3.8"/>
<circle cx="134.4" cy="95.4" r="3.8"/>
<circle cx="144.4" cy="95.4" r="3.8"/>
<circle cx="144.4" cy="85.4" r="3.8"/>
<circle cx="54.4" cy="115.4" r="3.8"/>
<circle cx="54.4" cy="105.4" r="3.8"/>
<circle cx="64.4" cy="115.4" r="3.8"/>
<circle cx="64.4" cy="105.4" r="3.8"/>
<circle cx="74.4" cy="115.4" r="3.8"/>
<circle cx="124.4" cy="115.4" r="3.8"/>
<circle cx="134.4" cy="115.4" r="3.8"/>
<circle cx="134.4" cy="105.4" r="3.8"/>
<circle cx="144.4" cy="115.4" r="3.8"/>
<circle cx="144.4" cy="105.4" r="3.8"/>
</g>
<!-- layer: Visible Narrow -->
<g fill="none" stroke="#000" stroke-width=".3">
<path d="M247 58.8l-.1-.2-1.9 1.1M247.2 58.7l.3 .6M247.5 59.3l-2 1.1M247.5 59.3v2M248.8 57.9l-1.9 .7M250.4 53.3h.7M251.1 58.4l-2 .2-1.6 .7M251.1 53.3l71.4 41.2M251.1 53.3l-47.5 27.4M251.4 53.3h-.3M210.9 79.6l-.2-.1-1 .8M211.1 79.5l.3 .6-1.1 .9"/>
<path d="M212.7 78.3l-2 1.2M214.4 78.4l-3 1.7v1.4M219.8 74.2l-3.1 1.8M221.4 74.3l-4.2 2.4M226.9 70.2l-3.2 1.8M228 78.3l-4 2.3M228.5 70.2l-4.2 2.5M233.9 66.1l-3.1 1.8M235 74.2l-3.9 2.3M235.6 66.2l-4.3 2.4M241 62l-3.1 1.8M242.1 70.2l-3.9 2.2"/>
<path d="M242.6 62.1l-4.2 2.4M247.7 66.1l.5 .5M249.5 66.1l-1 .4-3.3 1.9M252.9 64.7l1.6 .7M254.6 62.1v3.3M259.2 68.1l2.4 1.4M273.9 78.2l.2 .1M197.5 85.8l.6 .3M198.1 86.1l71.4 41.1-14.4 21.8-71.5-41.2zM202.9 80.6l.8 .1M203.6 80.7l71.5 41.1M203.7 80.7a17.1 17.1 0 0 0-5.6 5.4"/>
<path d="M207.1 97.9l.1 .1M208.3 97.4l.5 .4M210.1 80.2l-.2 .3M220.9 82.4l-3.9 2.3M250.3 90.9a6.7 6.7 0 0 0 4.5 5.5l2.4 .9M252.8 86.8a4.3 4.3 0 0 0 .9 6.9 16.8 16.8 0 0 0 18.2 0 4.4 4.4 0 0 0 .8-6.9M275.3 90.9a6.7 6.7 0 0 1-4.6 5.5l-2.3 .9M279.2 81.2l1.7 1M284.9 82.9l1.3 .7M286.1 85.2l1.2 .7M290 85.8l1.3 .8M290.3 87.6l1.2 .7"/>
<path d="M294.5 88.4l2.5 1.4M301.6 92.5l2.4 1.4M308.7 96.6l2.4 1.4M314.7 95.1v2.5M322.5 94.5l-47.4 27.3M322.5 94.5l.9 1 .2 .8M322.8 94.5h-.3M323.6 96.3v15.1M323.6 96.3l-47.5 27.4M323.7 96.1l-.1 .2M199 110.1l.1 .1M199.4 111.2l.5 .4"/>
<path d="M203.3 108.3h-.1M204.7 108.8l-.2 .1M205.1 108.8l1.8 1.7M205.3 108.9l1.8 1.6M205.4 110l-.2 .1M205.8 110.4v.1M206.4 108.6l-.3 .3M206.4 108.5v.1M206.4 108.6l2 1.7M206.6 108.5l2 1.8M206.6 108.5h.1M206.9 110.5l-.4 .2"/>
<path d="M206.9 110.5h.2M207.1 110.5l.1 .4M207.1 110.5h.1M207.9 107.8l-.3 .4M207.9 107.9l2 1.6M207.9 107.7v.1M207.9 107.8v.1M208 107.7l-.1 .1M208 107.7l2 1.8M208.4 110.3l-.3 .3M208.4 107.6l-.4 .1M208.4 110.3h.1"/>
<path d="M208.5 110.3l.3 .4M208.6 110.3h.3M208.6 110.3h-.1M209 106.6l2.1 1.7M209 106.5v.1M209 106.6l-.1 .5M209 106.6h.1M209.3 101.8h.1M209.4 117l.5 .3M209.5 106.2l-.4 .3M209.7 105.2v.1M209.7 105.1h.1"/>
<path d="M209.7 105.2l2 1.7M209.7 105v.2M209.7 105l2 1.8M209.8 105.5v.1M209.8 109.6l-.2 .4M209.9 103.6l1.9 1.6M209.9 102.3a4.1 4.1 0 0 1 3.5 6.1 5.5 5.5 0 0 1-8 3.2 3.9 3.9 0 0 1-1.4-2.6M210 103.8l1.8 1.4M210 109.5l.3 .4M210 109.5h-.1M210 103.1l-.2 .2M210 104.6l-.3 .4"/>
<path d="M210.4 109.4l-.4 .1M210.7 116.5l.3 .3M211 108.4l-.1 .4M211.1 108.3l.3 .3M211.2 118l.5 .3M211.3 103.5v.3M211.4 103.6a4.6 4.6 0 0 1-2.3 7.2 3.6 3.6 0 0 1-3.6-.5M211.5 108l-.4 .2M211.7 106.9l.1 .4M211.7 106.9h.1M211.7 106.8v.1M211.8 106.8l.4 .2"/>
<path d="M211.8 104l-.2 .1M211.8 105.4l.1 .1M211.9 105.3l.4 .1M212 104.8l-.2 .4M212 106.4l-.3 .3M215.1 115.1h-.1M216.5 115.6l-.1 .1M216.9 115.7l1.9 1.6M217.1 115.7l1.8 1.6M217.2 116.8l-.2 .1M217.6 117.2v.1M218.2 115.4l2 1.7"/>
<path d="M218.2 115.4l-.3 .3M218.2 115.4h.1M218.4 115.3h.1M218.4 115.3l2 1.8M218.5 104.8l.4 .2M218.8 117.3l-.5 .2M218.8 117.3l.2 .4M218.9 117.3h.1M218.9 117.3h-.1M219.6 114.6l2 1.8M219.7 114.6l-.3 .4M219.7 114.5v.1"/>
<path d="M219.7 114.6h-.1M219.8 114.5l2 1.8-.2 .1M219.8 114.5l-.1 .1M220.2 114.4l-.4 .1M220.2 117.1h.1M220.2 117.1l-.3 .3M220.3 117.1l.3 .4M220.4 117.1h-.1M220.4 117.1h.4M220.8 113.3v.1M220.8 113.4l-.1 .5M220.8 113.4h.1"/>
<path d="M220.8 113.4l2 1.8M220.9 113.3l-.1 .1M220.9 113.3l2 1.7M221.1 108.6h.1M221.3 113.1l-.4 .2M221.5 111.9h.1M221.5 112l2 1.7M221.5 111.9v.1M221.5 111.9l2 1.6M221.5 112v.1M221.6 112.3v.1M221.7 116.4l-.3 .4"/>
<path d="M221.7 110.4l1.9 1.6M221.7 109.1a4.1 4.1 0 0 1 3.5 6.1 5.5 5.5 0 0 1-8 3.2 3.9 3.9 0 0 1-1.4-2.6M221.7 110.6l1.9 1.6M221.7 116.3l.3 .4M221.8 109.9l-.2 .2M221.8 111.4l-.3 .4M222.2 116.2l-.4 .1M222.8 115.2l-.1 .4M222.9 115.1h.1M222.9 115.1l.3 .3M222.9 115v.1M223.1 110.3v.2"/>
<path d="M223.2 110.4a4.6 4.6 0 0 1-2.3 7.2 3.6 3.6 0 0 1-3.6-.5M223.3 114.8l-.4 .2M223.5 113.7l.1 .4M223.5 113.5v.2M223.5 113.7l.4 .1M223.6 110.8h-.2M223.6 112v.1M223.6 112.2l.1 .1M223.6 112.1v.1M223.7 112.1l.4 .1M223.8 111.6l-.2 .4M223.8 113.2l-.3 .3"/>
<path d="M227.8 116.6a3.6 3.6 0 0 1 6.3 .4 4.8 4.8 0 0 1-6.2 5.7 3.9 3.9 0 0 1-.1-6.1zM230.3 111.5l.4 .3M232 115.5l-4.4 6.6M232.2 115.5l.7 .4M232.2 115.5h-.1M232.3 115.4h-.1M232.9 115.9l.1 .1M233.1 116.1h.1M233.1 115.8l-.2 .1M233.2 115.9l-.1 .2M233.4 115.1a4.8 4.8 0 0 1-.8 7.8 4.2 4.2 0 0 1-5.8-.3M242.1 118.3l.3 .3"/>
<path d="M221.2 123.7l.5 .4M222.5 123.3l.3 .3M223 124.8l.4 .3M227.7 122.2v.2M227.7 122.2l.7 .4M227.7 122.1v.1M228.4 122.6v.2M228.6 122.6l.1 .1M228.6 122.6l4.4-6.6 .1 .1-4.4 6.6M228.6 122.6h-.1M228.7 122.7h.1M228.7 122.7l-.2 .1"/>
<path d="M233 130.5l.5 .4M234.3 130.1l.3 .3M234.8 131.5l.4 .4M239.6 123.4a3.7 3.7 0 0 1 6.4 .5 4.8 4.8 0 0 1-6.2 5.7 3.9 3.9 0 0 1-.2-6.2zM244.2 123.7a3.1 3.1 0 0 0-3.8 .6 3.1 3.1 0 0 0-.1 3.9M244.5 123.3a3.6 3.6 0 0 1-.1 4.5 3.6 3.6 0 0 1-4.5 .8M244.8 137.3l.4 .4M245.2 121.9a4.7 4.7 0 0 1-.2 7.4 4.4 4.4 0 0 1-6.3 .2M246.1 136.9l.1 .1M253.9 125.1l.2 .2M254.1 123.8l.2 .1M271.3 128.4l-14.3 21.4"/>
<path d="M275.1 121.8l.8 1 .2 .8M275.1 121.8a17.2 17.2 0 0 0-5.6 5.4l1.8 1.2M276.1 123.7a15.3 15.3 0 0 0-4.8 4.7"/>
</g>
<!-- layer: BORDER -->
<g fill="none" stroke="#000" stroke-width=".3">
<path d="M20 10.1h390v276.9h-390zM65 5.1v5M115 5.1v5M165 5.1v5M215 5.1v10M265 5.1v5M315 5.1v5M365 5.1v5M15 52.9h5M410 52.9h5M15 100.7h5M410 100.7h5"/>
<path d="M15 148.6h10M405 148.6h10M15 196.4h5M410 196.4h5M15 244.2h5M410 244.2h5M65 287v5M115 287v5M165 287v5M215 282.1v9.9M265 287v5M315 287v5"/>
<path d="M365 287v5"/>
</g>
<!-- layer: TITLEBLOCK -->
<g fill="none" stroke="#000" stroke-width=".36">
<path d="M353 10.1h57v276.9h-57zM384 10.1v9.9M353 20h57M353 59.5h57M353 87.9h57M353 121.1h57M353 156.2h57M353 143l57 .2M353 169.3h57M353 195.5h57M353 182.5h57M353.1 254.8h57"/>
<path d="M353 270.8h56.9M353 277.1h57M379 277.1v9.9"/>
</g>
<!-- layer: FD_Dimensions -->
<g fill="none" stroke="#000" stroke-width=".3">
<path d="M151.5 55.9h10M159.4 59.4v89.1M151.5 152h10M239.1 179.8v21M306.2 179.8v21M142.4 197.5h3.5M149.4 195.4v8.1M149.4 197.5h2M151.4 195.4v9.3M154.9 197.5h8.7M242.5 181.9h60.2M36.3 202.9h10.5"/>
<path d="M38.4 206.4v13M226.5 205a24.5 24.5 0 0 0-41.1 14.4M36.3 222.9h9.1M49.4 224.1v12.7M52.9 234.7h93M149.4 224.1v12.7M183 222.9h24.6M212.1 225v6.7M215.6 229.6h87.1M306.2 225v6.7"/>
</g>
<g fill="#000" stroke="#000" stroke-width=".3">
<path d="M159.4 55.9l.6 3.5h-1.2zM158.8 148.5h1.2l-.6 3.5zM145.9 196.9l3.5 .6-3.5 .5zM151.4 197.5l3.5-.6v1.1zM239.1 181.9l3.4-.6v1.1zM302.7 181.3l3.5 .6-3.5 .5zM37.8 219.4h1.1l-.5 3.5zM38.4 202.9l.5 3.5h-1.1zM184.8 219.3l1.2 .1-.9 3.5zM226 205.4l.9-.8 1.9 2.9zM49.4 234.7l3.5-.6v1.2zM145.9 234.1l3.5 .6-3.5 .6z"/>
<path d="M212.1 229.6l3.5-.6v1.2zM302.7 229l3.5 .6-3.5 .6z"/>
</g>
<g font-size="4.9">
<text x="157.9" y="111.4" transform="rotate(-90 157.9 111.4)">192.15</text>
<text x="354.1" y="129.7">Kevin Chung</text>
<text x="354.4" y="152.6">In development</text>
<text x="354.5" y="165.8">Bottom filling dispenser</text>
<text x="354.6" y="179">General dimension</text>
<text x="265" y="180.4">134.23</text>
<text x="159.7" y="196.1">4</text>
<text x="355.5" y="192">2</text>
<text x="193" y="201.2" transform="rotate(-19 193 201.2)">141.34°</text>
<text x="36.9" y="215.5" transform="rotate(-90 36.9 215.5)">40</text>
<text x="95.3" y="233.2">200</text>
<text x="252.9" y="228.1">188.2</text>
</g>
<text font-size="4.2" x="398.6" y="275.5">A3</text>
<g font-size="3.5">
<text x="39" y="8.8">1</text>
<text x="89" y="8.8">2</text>
<text x="139" y="8.8">3</text>
<text x="189" y="8.8">4</text>
<text x="239" y="8.8">5</text>
<text x="289" y="8.8">6</text>
<text x="339" y="8.8">7</text>
<text x="389" y="8.8">8</text>
<text x="353.7" y="13.6">ISSUE DATE:</text>
<text x="384.7" y="13.6">REVISION:</text>
<text x="360.8" y="18.2">9/24/2024</text>
<text x="395.5" y="18.2">1</text>
<text x="16.3" y="30.2">A</text>
<text x="411.3" y="30.2">A</text>
<text x="358.4" y="64.7">THE DESIGNS AND DETAILS</text>
<text x="356.3" y="68.9">SHOWN ARE COPYRIGHT AND</text>
<text x="357.6" y="73.1">MAY NOT BE USED FOR ANY</text>
<text x="364.8" y="77.4">PURPOSE WITHOUT</text>
<text x="16.3" y="78">B</text>
<text x="356.3" y="81.6">PERMISSION OF THE SCHOOL</text>
<text x="411.3" y="78">B</text>
<text x="363.4" y="85.8">OF PRODUCT DESIGN</text>
<text x="355.3" y="114.6">COMPLETED IN ACCORDANCE</text>
<text x="358" y="118.8">WITH NZS/AS 1100.101:1992</text>
<text x="16.2" y="125.9">C</text>
<text x="353.9" y="124.6">CREATED BY:</text>
<text x="411.2" y="125.9">C</text>
<text x="353.9" y="134.7">CHECKED / APPROVED BY:</text>
<text x="353.7" y="146.4">DOCUMENT STATUS:</text>
<text x="353.8" y="159.8">PROJECT TITLE:</text>
<text x="16.2" y="173.7">D</text>
<text x="353.7" y="172.7">DRAWING TITLE:</text>
<text x="411.2" y="173.7">D</text>
<text x="353.7" y="185.9">DRAWING NUMBER:</text>
<text x="353.8" y="198.9">NOTES:</text>
<text x="16.3" y="221.6">E</text>
<text x="411.3" y="221.6">E</text>
<text x="363.5" y="260">UNLESS OTHERWISE</text>
<text x="16.4" y="269.4">F</text>
<text x="360.3" y="264.2">SPECIFIED: DIMENSIONS</text>
<text x="363.7" y="268.4">ARE IN MILLIMETERS</text>
<text x="411.4" y="269.4">F</text>
<text x="354.8" y="275.2">PAPER SIZE:</text>
<text x="354.8" y="280.8">SCALE:</text>
<text x="379.9" y="280.6">SHEET:</text>
<text x="362.1" y="284.9">1:2</text>
<text x="391.8" y="285">2/7</text>
<text x="39" y="290.8">1</text>
<text x="89" y="290.8">2</text>
<text x="139" y="290.8">3</text>
<text x="189" y="290.8">4</text>
<text x="239" y="290.8">5</text>
<text x="289" y="290.8">6</text>
<text x="339" y="290.8">7</text>
<text x="389" y="290.8">8</text>
</g>
</svg>
